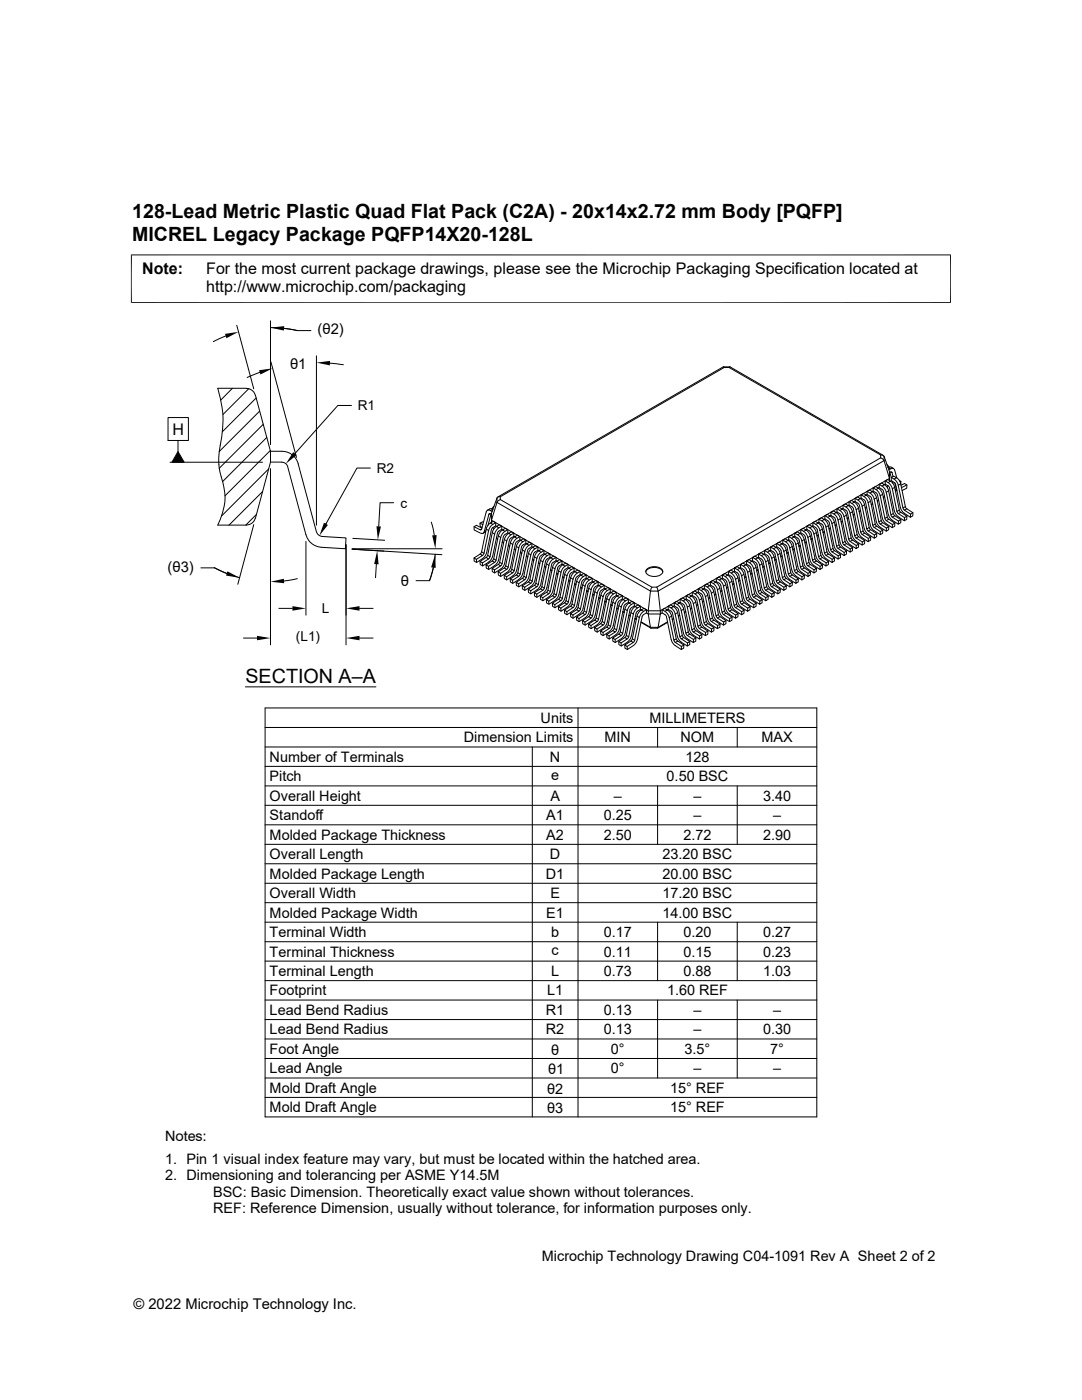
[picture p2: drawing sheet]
<svg xmlns="http://www.w3.org/2000/svg" width="216mm" height="279mm" viewBox="0 0 216 279" stroke-linecap="round" stroke-linejoin="round" font-family="sans-serif">
<g fill="none" stroke="#000" stroke-width=".2">
<path d="M26.1 50.9h163.7M26.2 50.8v9.7M189.7 50.8v9.7M26.1 60.4h163.7M45 67.1l-2.4 1.1M46.4 77.5l-2.4 2.3M47.2 64.9l3.4 12.7M49.1 77.5h-5.6a21.5 21.5 0 0 1 .3 12.1l-.1 3.1M49.1 77.5a1.88 1.88 0 0 1 1.8 1.4M49.7 77.6l-5.2 5.1M51 78.9l3 11.2v2.1l-3 11.2M51.1 79.4l-6.7 6.8"/>
<path d="M51.8 74.3l-2.5 1M54 64v24.7M54 65.4l2.7 .1 2.6 .5-2.6-.5M54.1 72.2l5.1 19.1M59.4 66h2.6M63.1 71v33.8M65.8 72.5l2.7 .3M144.4 73.2h1.2M144.5 73.3h1M145.7 73.2l-.2 .1 30.2 17.5v.6M145.7 73.2l30.5 17.7M33.5 83.3h4.1v4.6h-4.1z"/>
<path d="M33.5 87.9h.1M33.9 92.2h18.5M35.5 87.9v2.2M35.5 90.1l1.2 2.1h-2.4zM43.7 92.7l.1 1.2a20 20 0 0 1 1.1 6.3 15.7 15.7 0 0 1-1.4 4.6h5.6M51.8 82l-8.1 8.1M52.4 98.1l-6.7 6.7M52.5 84.7l-8.8 8.8M53.2 87.3l-8.8 8.8M53.6 93.6l-9.4 9.4M53.9 89.9l-9 9.1M54 90.1h2.2a3.4 3.4 0 0 1 3.3 2.5l3.6 13.6a1.28 1.28 0 0 0 1.2 .8l4.7 .4-.1 2.1-4.8-.3a3.4 3.4 0 0 1-3.1-2.5l-3.6-13.6a1.21 1.21 0 0 0-1.2-.9h-2.2"/>
<path d="M54 93.6v35.1M70.1 80.9h-2.7l-8.6 9.6M73.9 93.4h-2.7l-6.3 11.4 .1-.3M99.2 99.4l-1.1 3v1.4l1.1-3.5M99.2 99.4l.3-.3h.3v.6M99.2 99.4v.9M99.8 99.7l30.3 17.5M99.8 99.7l-.4 .2-.2 .4M99.8 99.1l44.7-25.8-.2-.1-45 26M170.6 99.5v.6l.6 .3M170.6 99.5l.5-.3 .6 .3-.5 .3zM171.2 99.8l.5 .5 .3 .7"/>
<path d="M171.7 99.5l.5 .5 .3 .7M171.8 99.4l-.1 .1M171.8 98.8v.6l.6 .3M171.8 98.8l.5-.3 .6 .3-.5 .3zM172.4 99.8l.3 .4 .9 4.5M172.4 99.1l.5 .5 .3 .7M173 98.7l-.1 .1 .5 .5 .3 .7M173 98.1v.6l.6 .3M173 98.1l.5-.3 .6 .3-.5 .3zM173.6 99.1l.3 .4 .9 4.5M173.6 98.4l.5 .5 .3 .7M174.1 98.1l.5 .5 .3 .7"/>
<path d="M174.2 98l-.1 .1M174.2 97.4v.6l.6 .3M174.2 97.4l.5-.3 .6 .3-.5 .3zM174.4 99.6l.5-.3 1 4.6-.5 .3zM174.8 98.4l.3 .3 .9 4.6M174.8 97.7l.5 .5 .3 .7M175.3 97.4l.5 .5 .3 .7M175.3 99.8l-.3 .1M175.3 99.9l-.2 .2M175.4 97.3l-.1 .1M175.4 96.7v.6l.6 .3M175.4 96.7l.5-.3 .6 .3-.5 .3z"/>
<path d="M175.6 98.9l.5-.2 1 4.5-.5 .3zM175.7 91.4l.4 .2 .3 .3M175.7 90.8h.3l.4 .3M175.7 91.4l-44.7 25.8M176 97.7l.3 .3 1.1 5 .4 .6 1.4 1M176 97l.5 .5 .3 .7M176.4 99.2l-.1 .1M176.4 91.9l1.1 3.6-45.7 26.4v.6l.3-.2M176.4 91.9v-.8l1.1 3v1.8M176.4 91.9l-45.1 26.1M176.5 98.9l-.1 .3M176.6 96.6l-.1 .1 .5 .5 .3 .7"/>
<path d="M176.6 96l.5-.3 .6 .3-.5 .3zM176.6 96v.6l.6 .3-.1 .4M176.8 98.2l.5-.2 .9 4.5-.4 .3zM177 92.8l.4 .4M177 92.8h.1M177.2 96.3l.5 .5 .3 .7M177.2 97l.3 .3 1.1 5 .4 .6 1.4 1M177.2 93.3h.1M177.6 94.3l.2 1v.6l.9 .7 .9 4.6M177.7 96l.5 .5 .3 .7M177.7 94.2l.3 .1M177.7 94.2l-.2 .1"/>
<path d="M177.7 93.6a.51 .51 0 0 1 .8 .2l.4 1.6M177.8 94.2l.2 .1 .2 .8M177.8 95.3l.5-.3 .6 .3-.5 .3zM178.1 97.5l.4-.2 1 4.5-.5 .3zM178.1 96.1l.1 .4M178.3 93.5l-.6-.3h-.3l-.2 .1 .5 .3-.3 .2M178.4 95.6l.5 .5 .3 .7M178.5 96.4l.4 1.4M178.6 97.6l.3 .2M178.6 97.8h.1M178.7 97.8l.3 .2M178.9 95.3l.5 .5 .3 .7"/>
<path d="M178.9 97.8h.1M179.5 95.9l.3 .2-.1 .5M179.7 96.6l1 4.5-.5 .3-1-4.6M179.7 96.6l-.5 .2M179.8 96.1l-.2 .1M179.8 96.8l.7-.3 .5 .3-.1 .6-.9 .5M181 96.8l-1.1 .5M40.1 113.3h2.7M45.2 114.4l-2.4-1.1 2.4 1.1 2.6 .9M50.6 104.7l-3.1 11.9M50.9 103.4a1.83 1.83 0 0 1-1.8 1.4M51.2 102.7l-2.2 2.1"/>
<path d="M59.3 115.5l-2.6 .5M61 108.1v14.7M69 108.7v20M70.3 109.6l17.9 1.1M70.3 109.5h17.9M70.4 107.4l6.4 .4M75.1 112.6l-.2 2.7M78.5 100.3h-2.7l-.2 4.8M83 115.9h2.7M86.1 104.2l.6 2.6M86.5 113.3l-.8 2.6M86.8 110.6l-.3 2.7-.8 2.6"/>
<path d="M94.6 105.1l1.2 .6 .3-.1M95.1 111.6l1.2-.8-.5-.2-1.2 .8 .5 .2v.6M95.8 104.4l.6 .3M96.1 110.2l-.3 .4M96.2 105.4l-1.1-.6-.5 .3v.7l1.2 .6a.5 .5 0 0 0 .8-.3M96.5 104.2l-.2-.1-.5 .3v.7l.4 .2M96.6 110.4l-.3 .4M96.9 106.2l-.5 .2M96.9 106.1h.1M97 111.3l.5 .2-1.2 .8M97 111.3l-1.2 .8 .5 .2v.6M97 105.6l.5 .3-.9 4.5-.5-.3z"/>
<path d="M97.1 110.3l-.5 .9-1.5 1-.5-.2v-.6M97.3 110.8l-.3 .5M97.6 102.6l-1 3.5 .4-.2M97.8 111.1l-.3 .4M97.8 102.5l-.2 .1M97.9 101.9l.3 .2M97.9 104.4l-.6 .5-.3 .7M97.9 104.4l.5-.4 .5 .3-.6 .3zM97.9 102.6h-.3M97.9 102.5l.2 .2M98 102.6l-.6 2.2M98.1 104.2v-.4l31.2 18.1 .6-4.4 .2-.3h.9"/>
<path d="M98.2 113.5v.6l.5 .2 1.2-.8M98.2 112l.5 .2-1.2 .8M98.2 112l-1.2 .8 .5 .2v.6M98.2 106.3l.5 .3-.9 4.5-.5-.3zM98.3 111l-.5 .9-1.5 1-.5-.2v-.6M98.3 101.6l-.4-.1-.7 .3M98.3 104.6l-.5 .6-.3 .7M98.4 105.3l.1 .3M98.4 101.6l-.5 .3a.51 .51 0 0 0-.9 .3l-.9 3.5h-.3M98.5 111.5l-.3 .5M98.6 101.1l-.4 .5M98.6 101.1h-.2"/>
<path d="M98.9 104.9l.2 .2-.6 .5-.3 .7M98.9 104.3v.6l-.8 .7-1 4.7M99 111.8l-.3 .4M99.1 107.3l.1 .2M99.1 105.1l.5-.4 .5 .3-.6 .3zM99.2 100.3l30.6 17.7h1.5M99.2 107.5l.1 .1M99.2 107.5l.1 .2M99.4 114.1v.7l.5 .2 1.2-.8M99.4 107l.5 .3-.9 4.5-.5-.3zM99.4 112.6l.5 .3-1.2 .8M99.4 112.6l-1.2 .9 .5 .2v.6"/>
<path d="M99.5 111.7l-.5 .9-1.5 1-.5-.2v-.6M99.5 105.3l-.5 .6-.3 .7M99.7 112.2l-.3 .4M100.1 105.6l.2 .2-.6 .5-.3 .7M100.1 105v.6l-.8 .7-1 4.7M100.2 112.5l-.3 .4M100.2 108.2l.3 .2M100.2 108.1l.3 .2M100.3 105.8l.5-.4 .5 .3-.5 .3zM100.4 107.1l-.9 4.6M100.6 113.3l.5 .3-1.2 .8M100.6 113.3l-1.2 .8 .5 .3v.6"/>
<path d="M100.6 107.7l.5 .2-.9 4.6-.5-.3zM100.7 112.4l-.3 .6-.5 .5M100.8 106l-.6 .6-.3 .7M100.9 112.9l-.3 .4M101.3 106.3l.2 .1M101.3 105.7v.6l-.7 .5-.1 .3M101.4 113.2l-.3 .4M101.4 108.9l.3 .2M101.4 108.8l.3 .2M101.5 106.5l-.6 .5-.3 .7M101.5 106.4l.5-.3 .5 .3-.5 .3zM101.8 108.4l.5 .2-.9 4.6-.5-.3z"/>
<path d="M101.8 114l.5 .3-1.2 .8M101.8 114l-1.2 .8 .5 .3v.6M101.9 113.1l-.3 .6-.4 .5M102 106.7l-.6 .6-.3 .6M102.1 113.6l-.3 .4M102.3 115.8l1.2-.8-.5-.3-1.2 .8 .5 .3v.6M102.5 107l.2 .1M102.5 106.4v.6l-.8 .7-1 4.7M102.6 113.9l-.3 .4M102.6 109.6l.3 .2M102.6 109.5l.3 .2M102.7 107.1l-.5 .6-.3 .7"/>
<path d="M102.7 107.1l.6-.3 .4 .3-.6 .3zM103 109.1l.5 .2-.9 4.6-.5-.3zM103.1 108.1l-.3 .4-.9 4.6M103.1 107.4l-.5 .5-.3 .7M103.3 114.3l-.3 .4M103.7 107.7l.2 .1M103.7 107.1v.6l-.6 .4M103.8 114.6l-.3 .4M103.8 110.3l.3 .2M103.8 110.2l.3 .2M103.9 107.8l-.6 .6-.3 .7M103.9 107.8l.6-.3 .4 .3-.5 .3z"/>
<path d="M104.2 115.4l.5 .3-1.2 .8M104.2 115.4l-1.2 .8 .5 .3v.6M104.2 109.8l.5 .2-.9 4.6-.5-.3zM104.4 108.8l-.3 .3-1 4.6-.3 .7-.5 .5-1.2 .8-.5-.3v-.6M104.4 108.1l-.6 .5-.3 .7M104.5 115l-.3 .4M104.9 108.4l.2 .1M104.9 107.8v.6l-.5 .4M105 115.3l-.3 .4M105 111l.3 .2M105.1 110.9l.2 .2M105.1 108.5l-.6 .6-.3 .6"/>
<path d="M105.1 108.5l.5-.3 .5 .3-.5 .3zM105.4 116.1l.5 .3-1.2 .8M105.4 116.1l-1.2 .8 .5 .3v.6M105.5 110.4l-1 4.6 .5 .3M105.5 115.1l-.5 1-1.5 1-.5-.3v-.6M105.6 109.5l-.3 .3-1 4.6-.3 .7-.5 .5-1.2 .8-.5-.3v-.6M105.6 108.8l-.6 .5-.3 .7M105.7 115.7l-.3 .4M105.9 117.9l1.2-.8-.5-.3-1.2 .8 .5 .3v.6M106.1 109.1l.2 .1M106.1 108.5v.6l-.5 .4M106.2 116l-.3 .4"/>
<path d="M106.2 111.7l.3 .1M106.3 111.6l.2 .2M106.3 109.2l-.6 .5-.2 .7 .4 .3-.9 4.6M106.3 109.2l.5-.3 .5 .3-.5 .3zM106.6 118.3l.1 .6 .4 .3 1.3-.8M106.6 111.1l.5 .3-.9 4.6M106.6 111.1l-.9 4.6 .5 .3M106.7 115.8l-.5 1-1.5 1-.5-.3v-.6M106.8 110.2l-.3 .4-1 4.5M106.8 109.5l-.6 .5-.3 .7M106.9 116.4l-.3 .4M107.1 118.6l1.2-.8-.5-.3-1.2 .8 .5 .3v.6"/>
<path d="M107.3 109.8l.2 .1M107.3 109.2v.6l-.5 .4M107.4 116.7l-.3 .4M107.4 112.4l.3 .1M107.5 112.3l.2 .2M107.5 109.9l-.5 .5-.3 .7M107.5 109.9l.6-.3 .4 .3-.5 .3zM107.8 119v.6l.5 .3 1.3-.8M107.8 111.8l.5 .3-.9 4.6M107.8 111.8l-.9 4.6 .5 .3M108 110.9l-.3 .4-1 4.5M108 110.2l-.6 .5-.3 .7"/>
<path d="M108.1 117.1l-.3 .4M108.3 119.3l1.2-.8-.4-.3-1.3 .8 .5 .3v.6M108.5 110.5l.2 .1M108.5 109.9v.6l-.5 .3M108.6 117.4l-.3 .4M108.6 113.1l.3 .1M108.6 113l.3 .2M108.7 110.6l-.5 .5-.3 .7M108.7 110.6l.6-.3 .4 .3-.5 .3zM108.9 112l-1 4.5-.2 .7-1.8 1.3-.4-.3-.1-.6M109 119.7l.1 .6 .4 .3 1.3-.8M109.1 112.5l.4 .3-.9 4.6"/>
<path d="M109.1 112.5l-1 4.6 .5 .3M109.2 111.6l-.3 .4M109.2 110.9l-.6 .5-.2 .7M109.3 117.8l-.2 .4M109.7 111.2l.2 .1-.5 .5-.3 .7M109.7 110.6v.6l-.5 .3M109.8 118.1l-.3 .4M109.8 113.8l.3 .1M109.9 113.7l.2 .1M109.9 111.3l.6-.3 .5 .3-.6 .3zM110.1 112.7l-1 4.7-.7 1M110.2 118.9l.5 .3-1.2 .8"/>
<path d="M110.2 118.9l-1.2 .8 .5 .3v.6M110.3 113.2l.4 .3-.9 4.5-.5-.2zM110.4 111.6l-.6 .5-.3 .7M110.5 118.5l-.2 .4M111 111.9l.1 .1M111 111.3v.6l-.8 .4-.1 .3M111 118.8l-.3 .4M111 114.5l.3 .1M111.1 114.4l.2 .1M111.1 112l-.5 .5-.3 .7M111.1 112l.6-.3 .4 .3-.5 .3zM111.3 113.4l-1 4.7-.7 1"/>
<path d="M111.4 119.6l.5 .3-1.2 .8M111.4 119.6l-1.2 .8 .5 .3v.6M111.5 113.9l.5 .3-1 4.5-.5-.2zM111.5 118.6l-.2 .7-.5 .5M111.6 112.3l-.6 .5-.3 .7M111.7 119.2l-.3 .4M112.1 112.6l.2 .1-.5 .5-.3 .7M112.1 112v.6l-.7 .4-.1 .3M112.2 119.5l-.3 .4M112.2 115.2l.3 .1M112.3 115.1l.2 .1M112.3 112.7l.6-.3 .4 .2-.5 .4z"/>
<path d="M112.5 114.1l-1 4.5M112.7 119.3l-.2 .7-.5 .5M112.8 113l-.6 .5-.2 .7M112.9 119.9l-.3 .4M113.3 113.3l.2 .1M113.3 112.6v.7l-.7 .4-.1 .3M113.5 115.9l.2 .1M113.5 115.8l.2 .1M113.5 113.4l-.5 .5-.3 .7 .4 .3-.9 4.5-.5-.2 1-4.6M113.5 113.4l.6-.3 .5 .2-.6 .4zM113.7 114.8l-.9 4.5M113.9 115.3l.4 .3-.9 4.5-.5-.2z"/>
<path d="M114 113.7l-.5 .5-.3 .7M114.6 114l.1 .1M114.6 113.3v.7l-.7 .4-.2 .3M114.7 116.6l.2 .1M114.7 116.5l.2 .1M114.7 114.1l-.5 .5-.3 .7M114.7 114.1l.6-.3 .5 .2-.6 .4zM114.9 115.5l-.9 4.5M115.1 116l.4 .3-.9 4.5-.5-.2zM115.2 114.4l-.5 .5-.3 .7M115.8 114.7l.1 .1-.5 .5-.3 .7M115.8 114v.7l-.7 .4-.2 .3"/>
<path d="M115.9 117.3l.2 .1M115.9 117.2l.2 .1M115.9 114.8l.6-.4 .5 .3-.6 .4zM116.3 116.7l.5 .3-1 4.5-.5-.3zM116.4 115.7l-.3 .4-1 4.6M116.4 115.1l-.5 .5-.3 .7M117 115.4l.1 .1-.5 .5-.3 .7M117 114.7v.7l-.6 .3M117.1 117.9l.2 .2M117.1 117.9l.2 .1M117.1 115.5l.6-.4 .5 .3-.6 .4zM117.5 117.4l.5 .3-1 4.5-.5-.3z"/>
<path d="M117.6 116.4l-.3 .3-.9 4.7-.3 .6-.5 .6-1.3 .8-.4-.3-.1-.6M117.6 115.8l-.5 .5-.3 .7M118.2 116.1l.1 .1M118.2 115.4v.7l-.6 .3M118.3 118.6l.2 .2M118.3 118.6l.3 .1M118.3 116.2l-.5 .5-.3 .7M118.3 116.2l.6-.4 .5 .3-.6 .4zM118.7 118.1l-.9 4.5 .4 .3M118.8 117.1l-.3 .3-.9 4.7-.3 .6-.5 .6-1.3 .8-.4-.3-.1-.6M118.8 116.5l-.5 .5-.3 .7M119.4 116.8l.1 .1-.5 .5-.3 .7 .5 .3-1 4.5"/>
<path d="M119.4 116.1v.7l-.6 .3M119.5 119.3l.2 .2M119.5 119.3l.3 .1M119.5 116.9l.6-.4 .5 .3-.6 .4zM119.9 118.8l-.9 4.5 .4 .3M120 117.8l-.3 .4-.9 4.6M120 117.2l-.5 .5-.3 .7M120.6 117.5l.1 .1-.5 .5-.3 .7 .5 .3-1 4.5M120.6 116.8v.7l-.6 .3M120.7 119.9l.3 .2M120.7 117.6l.6-.4 .5 .3-.6 .4zM121.1 119.5l.5 .3-1 4.5"/>
<path d="M121.1 119.5l-.9 4.5 .4 .3M121.2 118.5l-.3 .3-.9 4.7-.3 .6-.5 .6-1.2 .8-.5-.3-.1-.6M121.2 117.9l-.5 .5-.3 .7M121.8 118.2l.1 .1-.5 .5-.3 .7M121.8 117.5v.7l-.6 .3M121.9 118.3l.6-.4 .5 .3-.6 .3zM122.1 119.6l-.9 4.6-.3 .6-.5 .5-1.2 .9-.5-.3-.1-.6M122.4 119.2l-.3 .4M122.4 118.6l-.5 .5-.3 .7M123 118.9h.1M123 118.2v.7l-.6 .3M123.1 119l-.5 .5-.3 .7"/>
<path d="M123.1 119l.6-.4 .5 .3-.6 .3zM123.6 119.2l-.5 .5-.3 .7M124.2 119.5l.2 .1M124.2 118.9v.6l-.7 .5-.2 .3M124.3 119.7l-.5 .5-.3 .7M124.3 119.7l.6-.4 .5 .3-.6 .3zM124.8 119.9l-.5 .5-.3 .7M125.4 119.6v.6l-.7 .5-.2 .3M128.9 114.2a2.1 2.1 0 0 1 3-.6l.3 .6M129.1 113.6a2.23 2.23 0 0 1 3.1 .3 1.37 1.37 0 0 1-1.8 1.1 1.28 1.28 0 0 1-1.5-1.1zM131 117.2l.3 .8M131.3 118l.5 3.9h-2.5v.6l-.3-.2"/>
<path d="M135.7 119.6v.6l.7 .5 .2 .3M135.7 119.6l.5-.3 .6 .4-.5 .2zM136.3 119.9l.5 .5 .3 .7M136.8 119.7l.5 .5 .3 .7M136.9 119.5l-.1 .1M136.9 118.9v.6l.7 .5 .2 .3M136.9 118.9l.5-.3 .6 .4-.5 .2zM137.5 119.2l.5 .5 .3 .7M138 119l.5 .5 .3 .7M138.1 118.9h-.1M138.1 118.2v.7l.6 .3M138.1 118.2l.5-.3 .6 .4-.5 .2z"/>
<path d="M138.7 119.2l.3 .4M138.7 118.6l.5 .5 .3 .7M139 119.6l.9 4.6M139.3 118.2l-.1 .1 .5 .5 .3 .7M139.3 117.5v.7l.6 .3M139.3 117.5l.5-.3 .6 .4-.5 .3zM139.9 118.5l.3 .4 .9 4.6M139.9 117.9l.5 .5 .3 .7M140 119.5l.9 4.5-.4 .3-.9-4.5M140 119.5l-.4 .3M140.4 119.9l-.3 .2M140.5 117.5l-.1 .1 .5 .5 .3 .7-.4 .3 .9 4.5 .5-.3-1-4.5"/>
<path d="M140.5 116.8v.7l.6 .3M140.5 116.8l.5-.3 .6 .4-.5 .3zM141.1 117.8l.3 .3 1.1 5 .4 .6 1.5 1.1M141.1 117.2l.5 .5 .3 .7M141.6 116.9l.5 .5 .3 .7-.5 .3M141.6 119.3l-.2 .1M141.6 119.3l-.2 .2M141.8 116.8l-.2 .1M141.8 116.1v.7l.5 .3M141.8 116.1l.4-.3 .6 .4-.5 .3zM142.3 117.1l.3 .3 1.1 5 .4 .6 1.5 1.1M142.3 116.5l.6 .5 .2 .7"/>
<path d="M142.4 118.1l1 4.5-.5 .3-1-4.5M142.8 116.2l.5 .5 .3 .7M142.8 118.6l-.2 .1M142.9 118.6l-.3 .2M142.9 116.1l-.1 .1M142.9 115.4v.7l.6 .3M142.9 115.4l.5-.3 .6 .4-.5 .3zM143.1 117.7l.5-.3 1 4.5-.5 .3zM143.5 116.4l.3 .3 1 4.9 .7 1M143.5 115.8l.6 .5 .3 .7M144 115.5l.5 .5 .3 .7M144 117.9l-.2 .1"/>
<path d="M144.1 117.9l-.3 .2M144.1 115.4l-.1 .1M144.1 114.7v.7l.6 .3M144.1 114.7l.5-.3 .6 .4-.5 .3zM144.4 117l.4-.3 1 4.5-.5 .3zM144.7 115.7l.3 .4 1 4.6M144.7 115.1l.5 .5 .3 .7M145.2 114.8l.5 .5 .3 .7M145.2 117.3l-.2 .1M145.2 117.2l-.2 .1M145.4 114.7l-.2 .1M145.4 114l.4-.2 .6 .3-.5 .3z"/>
<path d="M145.4 114v.7l.7 .4 .1 .3M145.6 116.3l.4-.3 1 4.6-.5 .2zM145.9 114.4l.6 .5 .2 .7M146.2 115.5l1 4.5M146.4 116.5l-.2 .1M146.5 116.6l-.3 .1M146.6 114l-.2 .1 .5 .5 .3 .7M146.6 113.3v.7l.7 .4 .1 .3M146.6 113.3l.4-.2 .6 .3-.5 .3zM147.1 113.7l.6 .5 .3 .7M147.3 115.3l.9 4.6-.5 .2-.9-4.5M147.3 115.3l-.5 .3"/>
<path d="M147.4 114.8l1 4.5M147.6 115.8l-.2 .1M147.7 115.9l-.3 .1M147.8 113.3l-.2 .1 .5 .5 .3 .7-.4 .3 .9 4.5 .5-.2-1-4.6M147.8 112.6v.7l.7 .4 .1 .3M147.8 112.6l.5-.2 .5 .3-.5 .3zM148.2 119.9l.3 .4M148.3 113l.6 .5 .3 .7M148.4 119.3l.3 .7 .4 .5M148.6 114.1l1 4.5M148.8 115.1l-.2 .1M148.9 115.2l-.3 .1"/>
<path d="M148.9 119.5l.3 .4 .5-.3M149 112.6l-.2 .1 .6 .5 .2 .7M149 112v.6l.7 .4 .1 .3M149 112l.4-.3 .6 .3-.5 .3zM149.2 114.2l.4-.3 1 4.6-.5 .2zM149.4 119.2l.3 .4M149.5 112.3l.6 .5 .3 .7M149.6 118.6l.3 .7 .4 .5M149.7 119.6l1.2 .8-.5 .3-1.2-.8M149.8 113.4l1 4.5M150 112l.6 .5 .3 .7M150.1 114.4l-.3 .1"/>
<path d="M150.1 114.5l-.3 .1M150.1 118.8l.3 .4M150.2 111.9l-.2 .1M150.2 111.3v.6l.7 .4 .1 .3M150.2 111.3l.4-.3 .6 .3-.5 .3zM150.3 119.8l1.3 .8M150.4 113.5l.5-.3 .9 4.6-.5 .2zM150.4 119.2l.5-.3 1.2 .8-.5 .3zM150.6 118.5l.3 .4M150.7 111.6l.6 .5 .3 .7M150.8 117.9l.3 .7 .5 .5M151 112.7l1 4.7 .7 1"/>
<path d="M151.3 113.7l-.3 .1M151.3 113.8l-.3 .1M151.3 118.1l.3 .4M151.4 111.2l-.2 .1 .5 .5 .3 .7M151.4 110.6v.6l.5 .3M151.4 110.6l.4-.3 .6 .3-.5 .3zM151.6 119.1l1.2 .8M151.6 112.8l.5-.3 .9 4.6-.5 .3zM151.6 118.5l.5-.3 1.2 .8-.5 .3zM151.8 117.8l.3 .4M151.9 111.6l.4 .4 1 4.9 .4 .6 1.5 1M151.9 110.9l.6 .5 .3 .7"/>
<path d="M152.1 119.7v.6l-.5 .3v-.6M152.4 110.6l.6 .5 .2 .7M152.5 113.1l-.3 .1M152.5 113l-.3 .2M152.5 117.4l.3 .4M152.6 110.5l-.2 .1M152.6 109.9v.6l.5 .3M152.6 109.9l.5-.3 .5 .3-.5 .3zM152.8 118.4l1.2 .8M152.8 112.1l.5-.3 .9 4.6-.5 .3zM152.8 117.8l.5-.3 1.2 .8-.5 .3zM153 117.1l.3 .4"/>
<path d="M153.1 110.9l.4 .4 .9 4.7 .8 1M153.1 110.2l.6 .5 .3 .7M153.3 119v.6l-.5 .3v-.6M153.6 109.9l.6 .5 .3 .7M153.6 112.3l-.2 .2M153.7 112.4l-.3 .1M153.7 116.7l.3 .4 .5-.3 1.2 .8-.5 .3-1.2-.8M153.8 109.8l-.2 .1M153.8 109.2v.6l.5 .4M153.8 109.2l.5-.3 .5 .3-.5 .3zM154 111.4l.5-.3 .9 4.6-.5 .3zM154.2 116.4l.3 .4"/>
<path d="M154.3 110.2l.3 .3 1.1 5 .4 .6 1.5 1M154.3 109.5l.6 .5 .3 .7M154.5 118.3v.6l-.5 .3v-.6M154.8 109.2l.6 .5 .3 .7-.5 .3M154.9 111.6l-.3 .2M154.9 111.7l-.3 .1M154.9 116l.3 .4 .5-.3M155 109.1l-.2 .1M155 108.5v.6l.6 .4M155 108.5l.5-.3 .5 .3-.4 .3zM155.2 117l1.2 .8M155.4 115.7l.3 .4"/>
<path d="M155.6 109.5l.2 .3 1.1 5 .4 .6 1.5 1M155.6 108.8l.5 .5 .3 .7M155.7 110.4l.9 4.6-.5 .3-.9-4.6M155.7 116.1l1.2 .8-.5 .3-1.2-.8M155.7 117.6v.6l-.5 .3v-.6M156 108.5l.6 .6 .3 .6M156.1 110.9l-.3 .2M156.1 111l-.3 .2M156.1 115.3l.3 .4 .5-.3M156.2 108.4l-.2 .1M156.2 107.8v.6l.6 .4M156.2 107.8l.5-.3 .5 .3-.4 .3z"/>
<path d="M156.6 115l.3 .4M156.8 108.8l.3 .4 .9 4.5M156.8 108.1l.5 .5 .3 .7M156.9 109.8l.9 4.5-.5 .3-.9-4.6M156.9 109.8l-.5 .2M156.9 115.4l1.2 .8-.5 .3-1.2-.8M156.9 116.9v.6l-.5 .3v-.6M157.2 107.8l.6 .6 .3 .7M157.3 110.2l-.3 .2M157.3 110.3l-.3 .2M157.3 114.6l.3 .4M157.4 107.7l-.2 .1"/>
<path d="M157.4 107.1v.6l.6 .4M157.4 107.1l.5-.3 .5 .3-.4 .3zM157.6 115l.5-.3 1.2 .8-.5 .3zM157.8 114.3l.3 .4M158 108.1l.3 .4 .9 4.6M158 107.4l.5 .6 .3 .6M158 113.7l.5 1 1.5 1M158.1 109.1l.9 4.5-.5 .3-.9-4.6M158.1 109.1l-.5 .2M158.1 116.2v.6l-.5 .3v-.6M158.5 109.5l-.3 .2M158.5 109.6l-.3 .2"/>
<path d="M158.5 113.9l.3 .4M158.6 107l-.2 .1 .6 .6 .3 .7M158.6 106.4v.6l.8 .7 1 4.7M158.6 106.4l.5-.3 .5 .3-.4 .3zM158.8 114.3l.5-.3 1.2 .8-.5 .3zM159 113.6l.3 .4M159.2 106.7l.5 .6 .3 .7M159.2 113.1l.5 .9 1.5 1M159.3 108.4l.9 4.5-.5 .3-.9-4.6M159.3 108.4l-.5 .2M159.3 115.5v.6l-.5 .3v-.6M159.7 108.9l-.3 .2"/>
<path d="M159.7 108.8l-.3 .2M159.7 113.2l.3 .4 .5-.3M159.8 106.3l-.2 .2 .6 .5 .3 .7M159.8 105.7v.6l.8 .7 1 4.7M159.8 105.7l.5-.3 .5 .4-.4 .2zM160.2 112.9l.3 .4M160.4 106l.5 .6 .3 .7M160.4 112.4l.5 .9 1.5 1M160.5 107.7l.9 4.5-.5 .3-.9-4.5M160.5 107.7l-.5 .3M160.5 113.3l1.2 .8-.5 .3-1.2-.8M160.5 114.8v.6l-.5 .3v-.6"/>
<path d="M160.9 108.1l-.3 .2M160.9 108.2l-.3 .2M160.9 112.5l.3 .4 .5-.3M161 105.6l-.2 .2 .6 .5 .3 .7M161 105l.5-.3 .6 .4-.5 .2zM161 105v.6l.8 .7 1 4.7M161.2 107.3l.5-.3 .9 4.5-.5 .3zM161.4 112.2l.3 .4M161.6 105.3l.5 .6 .3 .7M161.6 111.7l.5 .9 1.5 1M161.7 112.6l1.2 .9-.5 .2-1.2-.8M161.7 114.1v.7l-.5 .2v-.6"/>
<path d="M162.1 105.1l.5 .5 .3 .7M162.1 107.4l-.3 .2M162.1 107.5l-.3 .2M162.1 111.8l.3 .4 .5-.2M162.2 104.9l-.2 .2M162.2 104.3v.6l.8 .7 1.1 5 .4 .6 1.5 1M162.2 104.3l.5-.3 .6 .4-.5 .2zM162.4 106.6l.5-.3 .9 4.5-.5 .3zM162.6 111.5l.3 .5M162.8 104.6l.5 .6 .3 .7M162.8 111l.5 .9 1.5 1M162.9 112l1.2 .8-.5 .2-1.2-.8"/>
<path d="M162.9 113.5v.6l-.5 .2v-.6M163.3 104.4l.5 .5 .3 .7M163.3 106.7l-.3 .2M163.3 106.8l-.3 .2M163.3 111.1l.3 .4M163.4 104.3l-.2 .1M163.4 103.6v.7l.9 .6 1 5 .4 .6 1.5 1.1M163.4 103.6l.5-.3 .6 .4-.5 .2zM163.6 105.9l.5-.3 .9 4.5-.5 .3zM163.8 110.8l.3 .5M164 103.9l.5 .6 .3 .7M164.1 111.3l1.2 .8-.5 .2-1.2-.8"/>
<path d="M164.1 111.3l-.5 .2M164.1 112.8v.6l-.5 .2v-.6M164.5 103.7l.5 .5 .3 .7M164.5 106l-.3 .2M164.5 106.2l-.3 .1M164.5 110.4l.3 .4M164.6 103.6l-.2 .1M164.6 102.9v.7l.9 .6 1 4.9 .7 1M164.6 102.9l.5-.2 .6 .3-.5 .3zM164.8 105.2l.5-.3 .9 4.5-.5 .3zM164.8 110.8l.5-.2 1.2 .8-.4 .2zM165 110.2l.3 .4"/>
<path d="M165.2 103.3l.5 .5 .3 .7M165.3 112.1v.6l-.5 .2v-.6M165.7 103l.5 .5 .3 .7M165.7 105.3l-.3 .2M165.7 105.5l-.3 .1M165.8 109.7l.2 .4M165.8 102.9l-.2 .1M165.8 102.2v.7l.7 .4 .2 .3M165.8 102.2l.5-.2 .6 .3-.5 .3zM166 104.5l.5-.3 .9 4.6-.5 .2zM166 110.2l.5-.3 1.2 .8-.4 .2zM166.2 109.5l.3 .4"/>
<path d="M166.4 102.6l.5 .5 .3 .7M166.5 111.4v.6l-.5 .2 .1-.6M166.7 103.7l1 4.7 .7 1M166.9 102.3l.5 .5 .3 .7M166.9 104.6l-.3 .2M166.9 104.8l-.3 .1M166.9 109.1l.3 .4 .5-.3 1.2 .8-.5 .3-1.2-.8M167 102.2l-.2 .1M167 101.5v.7l.7 .4 .2 .3M167 101.5l.5-.2 .6 .3-.5 .3zM167.2 110.1l1.2 .8M167.2 103.8l.5-.3 .9 4.6-.5 .2z"/>
<path d="M167.4 108.8l.3 .4M167.6 101.9l.5 .5 .3 .7M167.7 110.7v.6l-.5 .3 .1-.7M167.9 103l1 4.7 .7 1M168.1 101.6l.5 .5 .3 .7M168.1 104l-.3 .1M168.1 104.1l-.2 .1M168.1 108.4l.3 .4 .5-.3M168.2 101.5l-.2 .1M168.2 100.8v.7l.7 .4 .2 .3M168.2 100.8l.5-.2 .6 .3-.5 .3zM168.4 109.4l1.2 .8"/>
<path d="M168.4 103.1l.5-.3 .9 4.6-.4 .2zM168.6 108.1l.3 .4M168.8 101.2l.5 .5 .3 .7M168.9 108.5l1.2 .8-.4 .3-1.3-.8M168.9 110v.6l-.5 .3v-.6M169.1 102.3l.9 4.5M169.3 100.9l.5 .5 .3 .7M169.3 103.3l-.3 .1M169.3 103.4l-.3 .1M169.4 107.7l.2 .4 .5-.3M169.4 100.8l-.2 .1M169.4 100.1v.7l.7 .4 .2 .3"/>
<path d="M169.4 100.1l.5-.2 .6 .3-.5 .3zM169.6 108.7l1.2 .8M169.6 102.4l.5-.3 .9 4.6-.4 .2zM169.8 107.4l.3 .4M170 100.5l.5 .5 .3 .7M170 106.8l.3 .7 .5 .5M170.1 107.8l1.2 .8-.4 .3-1.3-.8M170.1 109.3v.6l-.5 .3 .1-.6M170.3 101.6l.9 4.5M170.5 100.2l.5 .5 .3 .7M170.5 102.6l-.3 .1M170.5 102.7l-.3 .1"/>
<path d="M170.6 107l.2 .4M170.6 100.1l-.1 .1M170.8 108l1.2 .8M170.8 101.7l.5-.3 .9 4.6-.5 .3zM170.8 107.4l.5-.3 1.3 .8-.5 .3zM171 106.7l.3 .4M171.2 100.5l.3 .4 .9 4.5M171.2 106.1l.3 .7 .5 .5M171.3 108.6v.6l-.5 .3 .1-.6M171.7 101.9l-.3 .1M171.7 102l-.3 .1M171.8 106.3l.2 .4"/>
<path d="M172 107.3l1.2 .8M172 106.7l.5-.3 1.2 .8-.4 .3zM172.2 106l.3 .4M172.4 105.4l.6 1 1.4 1M172.5 100.7l.9 4.6-.4 .3-1-4.6M172.5 100.7l-.5 .3M172.6 107.9l-.1 .6-.5 .3 .1-.6M172.9 101.2l-.3 .1M172.9 101.3l-.2 .1M173 105.6l.2 .4 .5-.3M173.4 105.3l.3 .4M173.6 104.7l.5 1 1.5 1"/>
<path d="M173.7 100l.9 4.6-.4 .3-1-4.6M173.7 100l-.5 .3M173.7 105.7l1.2 .8-.4 .3-1.3-.8M173.7 107.2v.6l-.5 .3 .1-.6M174.1 100.5l-.3 .1M174.1 100.6l-.2 .1M174.2 104.9l.2 .4M174.6 104.6l.3 .4M174.8 104l.3 .7 .5 .5M174.9 105l1.2 .8-.4 .3-1.2-.8M174.9 105l-.4 .3M174.9 106.5v.6l-.5 .3 .1-.6"/>
<path d="M175.4 104.2l.2 .4 .5-.3M175.6 105.2l1.2 .8M175.9 103.9l.2 .4M176 103.3l.3 .7 .5 .5M176.1 104.3l1.3 .8-.5 .3-1.3-.8M176.1 105.8v.6l-.5 .3 .1-.6M176.6 103.5l.2 .4M176.8 104.5l1.2 .8M177.1 103.2l.2 .4M177.3 103.6l1.3 .8-.5 .3-1.3-.8M177.3 103.6l-.5 .3M177.4 105.1l-.1 .6-.5 .3 .1-.6"/>
<path d="M177.8 102.8l.3 .4M178.3 102.5l.2 .4M178.5 102.9l1.3 .8-.5 .3-1.2-.8M178.5 102.9l-.4 .3M178.6 104.4l-.1 .6-.5 .3 .1-.6M179 102.1l.3 .4M179.5 101.8l.2 .4M179.7 101.3l.5 .9 1.5 1M179.7 102.2l1.3 .8-.5 .3-1.2-.8M179.7 102.2l-.4 .3M179.8 103.7l-.1 .6-.5 .3 .1-.6M180.2 101.4l.3 .4 .4-.3"/>
<path d="M180.7 101.1l.2 .4M180.9 101.5l1.3 .8-.5 .3-1.2-.8M181 103l-.1 .7-.5 .2 .1-.6M182.2 102.3l-.1 .7-.4 .2v-.6M48.6 127.3h2.7M49 137.1h26M55.6 121.4h2.8M71.7 127.3h2.7M71.7 121.4h2.7M110.2 120.4l.1 .6 .4 .3 1.3-.8M111.4 121.1l.1 .6 .5 .3 1.2-.8M112.6 120.3l.5 .3-1.2 .8"/>
<path d="M112.6 120.3l-1.2 .8 .5 .3 .1 .6M113.4 120.2l-.3 .4M113.9 121l.4 .3-1.2 .8M113.9 121l-1.3 .8 .5 .3v.6M113.9 120l-.2 .7-.5 .5M114.1 120.6l-.2 .4M114.6 120.9l-.3 .4M115.1 121.7l.4 .3-1.2 .7M115.1 121.7l-1.3 .8 .5 .2v.7M115.1 120.7l-.5 1-1.5 1-.4-.3-.1-.6M115.3 121.3l-.2 .4M115.8 121.5l-.3 .4"/>
<path d="M116.3 122.4l.4 .3-1.2 .7M116.3 122.4l-1.3 .8 .5 .2v.7M116.5 122l-.2 .4M117 122.2l-.2 .4M117.5 123.1l.4 .3-1.2 .7M117.5 123.1l-1.3 .8 .5 .2 .1 .7M117.8 122.7l-.3 .4M118.2 122.9l-.3 .4M118.7 123.8l.4 .2-1.2 .8M118.7 123.8l-1.3 .8 .5 .2 .1 .7M118.7 122.8l-.5 .9-1.4 1.1-.5-.3-.1-.6M118.9 123.4l-.2 .4"/>
<path d="M119.4 123.6l-.3 .4M119.8 125.9l.1 .7 .5 .3 1.2-.9M119.9 124.5l.5 .2-1.3 .8M119.9 124.5l-1.3 .8 .5 .2 .1 .7M120.1 124l-.2 .4M120.6 124.3l-.2 .4M120.7 120l.2 .2M121.1 126.6v.7l.5 .2 1.2-.8M121.1 125.2l.5 .2-1.3 .8M121.1 125.2l-1.3 .7 .5 .3 .1 .7M121.3 124.7l-.2 .4M121.8 125l-.2 .4"/>
<path d="M121.9 120.7l.3 .2M121.9 120.6l.3 .2M122.3 127.3v.7l.5 .2 1.2-.8M122.3 125.9l.5 .2-1.3 .8M122.3 125.9l-1.2 .7 .4 .3 .1 .6M122.3 120.2l.5 .3-1 4.5-.5-.3zM122.6 125.4l-.3 .4M123 125.7l-.2 .4M123.1 121.4l.2 .2M123.1 121.3l.3 .2M123.3 120.3l-1 4.7-.7 1M123.5 128v.7l.5 .2 1.2-.8"/>
<path d="M123.5 120.9l.5 .3-1 4.5-.4-.3zM123.5 126.5l.5 .3-1.3 .8M123.5 126.5l-1.2 .8 .4 .3 .1 .6M123.8 126.1l-.3 .4M124.2 126.4l-.2 .4M124.3 122.1l.2 .2M124.3 122l.3 .2M124.5 121l-1 4.7-.7 1M124.7 121.6l.5 .3-1 4.5M124.7 121.6l-.9 4.5 .4 .3M124.7 127.2l.5 .3-1.3 .8M124.7 127.2l-1.2 .8 .4 .3 .1 .6"/>
<path d="M125 126.8l-.3 .4M125.4 120.2l.2 .1M125.4 127.1l-.2 .4M125.5 122.8l.3 .2M125.5 122.7l.3 .2M125.5 120.4l-.5 .5-.3 .7M125.5 120.4l.6-.4 .5 .3-.6 .3zM125.7 121.7l-1 4.7-.7 1M125.9 127.9l.5 .3-1.3 .8M125.9 127.9l-1.2 .8 .4 .3 .1 .6M126 127l-.3 .6-.5 .5M126 120.6l-.5 .5-.3 .7"/>
<path d="M126.2 127.5l-.3 .4M126.6 120.9l.1 .1M126.6 120.3v.6l-.7 .5-.2 .3M126.6 127.8l-.2 .4M126.7 123.5l.3 .2M126.7 123.4l.3 .2M126.7 121.1l-.5 .5-.3 .7 .5 .3-.9 4.5-.5-.3 .9-4.5M126.7 121.1l.6-.4 .5 .3-.6 .3zM126.9 122.4l-.9 4.5M127.1 123l-.9 4.5 .4 .3M127.2 127.7l-.5 .9-1.5 1-.5-.3v-.6M127.2 121.3l-.5 .5-.3 .7"/>
<path d="M127.8 121.6l.2 .1M127.8 121v.6l-.7 .5-.2 .3M127.9 124.2l2 1.1M127.9 124.1l1.9 1.1M127.9 121.8l-.5 .5-.3 .7 .5 .2-1 4.6M127.9 121.7l.6-.3 .5 .3-.6 .3zM128.1 123.1l-.9 4.5M128.4 122l-.5 .5-.3 .7M129 121.7v.6l-.7 .5-.2 .3M129.8 125.2l-.5-2.7h2.5l-.5 2.7M129.8 125.2l.1 .1M129.8 125.2h1.5"/>
<path d="M131.3 125.2l-.1 .1-1.3 .1M132.1 121.7v.6l.7 .5 .2 .3M132.1 121.7l.5-.3 .6 .3-.5 .3zM132.7 122l.5 .5 .3 .7M133 123.1l1 4.9 .5 .6 1.4 1M133.2 121.8l.5 .5 .3 .7-.5 .2M133.2 124.1l-1.9 1.1M133.2 124.2l-2 1.1M133.3 121.6l-.1 .1M133.3 121v.6l.7 .5 .2 .3M133.3 121l.5-.3 .6 .4-.5 .2zM133.9 121.3l.5 .5 .3 .7"/>
<path d="M134 123l.9 4.5-.4 .3-1-4.6M134.2 122.4l1 4.7 .7 1M134.4 121.1l.5 .5 .3 .7-.5 .3 1 4.5 .4-.3-.9-4.5M134.4 123.4l-.3 .2M134.4 123.5l-.2 .2M134.5 127.8l.2 .4 .5-.3M134.5 120.9l-.1 .1M134.5 120.3v.6l.7 .5 .2 .3M134.5 120.3l.5-.3 .6 .4-.5 .2zM135 127.5l.2 .4M135.1 120.6l.5 .5 .3 .7M135.2 127.9l1.3 .8-.5 .3-1.3-.8"/>
<path d="M135.4 121.7l1 4.7 .7 1M135.6 120.4l.5 .5 .3 .7M135.6 122.7l-.3 .2M135.6 122.8l-.2 .2M135.7 127.1l.3 .4 .4-.3M135.7 120.2l-.1 .1M135.9 128.1l1.2 .8M135.9 121.9l.5-.3 1 4.5-.5 .3zM136.1 126.8l.3 .4M136.4 127.2l1.2 .8-.4 .3-1.2-.8M136.5 128.7l-.1 .6-.5 .3 .1-.6M136.6 121l1 4.7 .7 1"/>
<path d="M136.8 122l-.3 .2M136.8 122.1l-.2 .2M136.9 126.4l.2 .4M137.1 127.4l1.2 .8M137.1 121.2l.5-.3 1 4.5-.5 .3zM137.2 126.8l.4-.3 1.3 .8-.5 .3zM137.4 126.1l.2 .4M137.6 128v.7l-.5 .2 .1-.6M137.8 120.3l1 4.7 .7 1M138 121.4l-.2 .2M138 121.3l-.2 .2M138.1 125.7l.2 .4"/>
<path d="M138.3 126.7l1.3 .8M138.3 120.5l.5-.3 1 4.5-.5 .3zM138.6 125.4l.2 .4M138.8 125.9l1.3 .7-.5 .3-1.3-.8M138.8 125.9l-.5 .2M138.9 127.3l-.1 .7-.5 .2 .1-.6M139.2 120.6l-.2 .2M139.2 120.7l-.2 .2M139.3 125l.3 .4M139.5 126l1.3 .9M139.8 124.7l.2 .4M140 124.2l.5 .9 1.4 1.1"/>
<path d="M140 125.2l1.3 .7-.5 .3-1.2-.8M140 125.2l-.4 .2M140.1 126.6l-.1 .7-.4 .2v-.6M140.4 120l-.2 .2M140.5 124.3l.3 .4 .4-.2M141 124l.2 .4M141.2 123.5l.5 .9 1.4 1.1M141.2 124.5l1.3 .8-.5 .2-1.2-.8M141.3 125.9l-.1 .7-.4 .3v-.7M141.7 123.6l.3 .4 .5-.2M142.2 123.4l.3 .4M142.5 123.8l1.2 .8-.5 .2-1.2-.8"/>
<path d="M142.5 125.3l-.1 .6-.5 .3 .1-.7M142.9 122.9l.3 .4M143.2 123.4l.5-.3 1.2 .8-.5 .2zM143.4 122.7l.2 .4M143.7 124.6l-.1 .6-.5 .3 .1-.7M144.1 122.2l.3 .4M144.4 122.7l.4-.3 1.3 .8-.5 .2zM144.6 122l.2 .4M144.9 123.9l-.1 .6-.4 .3v-.7M145.3 121.5l.3 .4M145.5 122.6l1.3 .8M145.6 122l.4-.3 1.3 .8-.5 .2z"/>
<path d="M145.8 121.3l.2 .4M146 120.7l.2 .7 .5 .5M146.1 123.2l-.1 .6-.4 .3v-.7M146.5 120.9l.3 .4 .5-.3M146.7 121.9l1.3 .8M147 120.6l.3 .4M147.2 120l.5 1 1.5 1M147.3 121l1.2 .8-.5 .3-1.2-.8M147.3 122.5l-.1 .6-.4 .3v-.7M147.7 120.2l.3 .4 .5-.3M148.5 120.3l1.2 .8-.5 .3-1.2-.8M148.5 121.8l-.1 .6-.4 .3v-.6"/>
<path d="M149.1 120.5l1.3 .8M149.7 121.1l-.1 .6-.4 .3v-.6M150.9 120.4v.6l-.5 .3v-.6M52.9 156.8h110.1M52.9 153h110.1M52.9 149.1h110.1M52.9 145.2h110.1M52.9 141.3h110.1v81.6h-110.1zM106.2 149.1v73.8M115.3 141.3v81.6M131.2 145.2v3.9M131.2 156.8v11.7"/>
<path d="M147.1 145.2v3.9M147.1 156.8v11.7M52.9 160.7h110.1M52.9 172.4h110.1M52.9 168.5h110.1M52.9 164.6h110.1M52.9 176.3h110.1M52.9 187.9h110.1M52.9 180.1h110.1M52.9 195.7h110.1M52.9 184h110.1M52.9 191.8h110.1"/>
<path d="M52.9 199.6h110.1M131.2 184v11.7M131.2 199.6v15.5M147.1 184v11.7M147.1 199.6v15.5M52.9 207.3h110.1M52.9 215.1h110.1M52.9 203.5h110.1M52.9 211.2h110.1M52.9 219h110.1"/>
</g>
<g fill="#000">
<path d="M44.9 66.6l2.7-.4-2.4 1.3zM51.7 73.9l2.7-.4-2.4 1.2zM54 65.4l2.7-.3-.1 .9zM63.1 72.4l2.7-.4v.9zM35.5 90.1l1.2 2.1h-2.4zM58.5 90.2l.7 .6-2.2 1.7zM45.4 114l2.4 1.3-2.7-.4zM54 116.1l2.6-.6 .1 .9zM64.6 104.3l.8 .5-1.7 2.1zM75.3 109.9l.2 2.7h-.8zM75.1 105l.9 .1-.6 2.6zM86.8 110.6l.1 2.7-.9-.1z"/>
<path d="M86.2 106.8h.9l-.2 2.7zM51.3 126.9l2.7 .4-2.7 .5zM58.4 121l2.6 .4-2.6 .5zM69 121.4l2.7-.4v.9zM69 127.3l2.7-.4v.9z"/>
</g>
<g font-size="3.9">
<text x="26.4" y="43.5">128-Lead Metric Plastic Quad Flat Pack (C2A) - 20x14x2.72 mm Body [PQFP]</text>
<text x="26.4" y="48">MICREL Legacy Package PQFP14X20-128L</text>
<text x="49" y="136.2">SECTION A–A</text>
</g>
<g font-size="3.2">
<text x="28.4" y="54.6">Note:</text>
<text x="41.1" y="58.3">http://www.microchip.com/packaging</text>
<text x="41.1" y="54.6">For the most current package drawings, please see the Microchip Packaging Specification located at</text>
<text x="34.4" y="86.8">H</text>
</g>
<g font-size="2.9">
<text x="63.4" y="66.7">(θ2)</text>
<text x="57.9" y="73.6">θ1</text>
<text x="33.4" y="114.1">(θ3)</text>
<text x="80" y="116.9">θ</text>
<text x="92.5" y="148.1">Dimension Limits</text>
<text x="107.9" y="144.3">Units</text>
<text x="120.7" y="148.1">MIN</text>
<text x="129.6" y="144.3">MILLIMETERS</text>
<text x="135.8" y="148.1">NOM</text>
<text x="151.9" y="148.1">MAX</text>
<text x="53.8" y="152">Number of Terminals</text>
<text x="53.8" y="155.9">Pitch</text>
<text x="109.7" y="152">N</text>
<text x="110" y="155.6">e</text>
<text x="133" y="155.9">0.50 BSC</text>
<text x="136.8" y="152">128</text>
<text x="53.8" y="159.8">Overall Height</text>
<text x="109.8" y="159.8">A</text>
<text x="122.5" y="159.8">–</text>
<text x="138.4" y="159.8">–</text>
<text x="152.3" y="159.8">3.40</text>
<text x="53.8" y="167.6">Molded Package Thickness</text>
<text x="53.8" y="163.7">Standoff</text>
<text x="109" y="163.7">A1</text>
<text x="109" y="167.6">A2</text>
<text x="120.5" y="163.7">0.25</text>
<text x="120.5" y="167.6">2.50</text>
<text x="136.4" y="167.6">2.72</text>
<text x="138.4" y="163.7">–</text>
<text x="152.3" y="167.6">2.90</text>
<text x="154.3" y="163.7">–</text>
<text x="53.8" y="171.5">Overall Length</text>
<text x="109.7" y="171.5">D</text>
<text x="132.2" y="171.5">23.20 BSC</text>
<text x="53.8" y="175.4">Molded Package Length</text>
<text x="53.8" y="179.2">Overall Width</text>
<text x="108.9" y="175.4">D1</text>
<text x="109.8" y="179.2">E</text>
<text x="132.2" y="175.4">20.00 BSC</text>
<text x="132.2" y="179.2">17.20 BSC</text>
<text x="53.8" y="183.1">Molded Package Width</text>
<text x="109" y="183.1">E1</text>
<text x="132.2" y="183.1">14.00 BSC</text>
<text x="53.8" y="187">Terminal Width</text>
<text x="53.8" y="190.9">Terminal Thickness</text>
<text x="110" y="187">b</text>
<text x="110" y="190.6">c</text>
<text x="120.5" y="187">0.17</text>
<text x="120.5" y="190.9">0.11</text>
<text x="136.4" y="190.9">0.15</text>
<text x="136.4" y="187">0.20</text>
<text x="152.3" y="190.9">0.23</text>
<text x="152.3" y="187">0.27</text>
<text x="53.8" y="194.8">Terminal Length</text>
<text x="110" y="194.8">L</text>
<text x="120.5" y="194.8">0.73</text>
<text x="136.4" y="194.8">0.88</text>
<text x="152.3" y="194.8">1.03</text>
<text x="53.8" y="198.7">Footprint</text>
<text x="53.8" y="202.6">Lead Bend Radius</text>
<text x="108.9" y="202.6">R1</text>
<text x="109.2" y="198.7">L1</text>
<text x="120.5" y="202.6">0.13</text>
<text x="133.1" y="198.7">1.60 REF</text>
<text x="138.4" y="202.6">–</text>
<text x="154.3" y="202.6">–</text>
<text x="53.8" y="206.4">Lead Bend Radius</text>
<text x="108.9" y="206.4">R2</text>
<text x="120.5" y="206.4">0.13</text>
<text x="138.4" y="206.4">–</text>
<text x="152.3" y="206.4">0.30</text>
<text x="53.8" y="210.3">Foot Angle</text>
<text x="53.8" y="214.2">Lead Angle</text>
<text x="109.4" y="214.4">θ1</text>
<text x="110" y="210.5">θ</text>
<text x="121.9" y="210.3">0°</text>
<text x="121.9" y="214.2">0°</text>
<text x="136.6" y="210.3">3.5°</text>
<text x="138.4" y="214.2">–</text>
<text x="153.7" y="210.3">7°</text>
<text x="154.3" y="214.2">–</text>
<text x="53.8" y="218.1">Mold Draft Angle</text>
<text x="53.8" y="222">Mold Draft Angle</text>
<text x="109.2" y="218.2">θ2</text>
<text x="133.7" y="218.1">15° REF</text>
<text x="133.7" y="222">15° REF</text>
<text x="32.9" y="227.6">Notes:</text>
<text x="109.2" y="222.1">θ3</text>
<text x="32.9" y="232.2">1. Pin 1 visual index feature may vary, but must be located within the hatched area.</text>
<text x="32.9" y="235.5">2. Dimensioning and tolerancing per ASME Y14.5M</text>
<text x="42.5" y="238.8">BSC: Basic Dimension. Theoretically exact value shown without tolerances.</text>
<text x="42.5" y="242.2">REF: Reference Dimension, usually without tolerance, for information purposes only.</text>
<text x="108.1" y="251.7">Microchip Technology Drawing C04-1091 Rev A Sheet 2 of 2</text>
<text x="26.6" y="261.3">© 2022 Microchip Technology Inc.</text>
</g>
<g font-size="2.7">
<text x="71.4" y="81.9">R1</text>
<text x="75.2" y="94.4">R2</text>
<text x="79.9" y="101.3">c</text>
<text x="64.2" y="122.4">L</text>
<text x="59.1" y="128">(L1)</text>
</g>
</svg>
